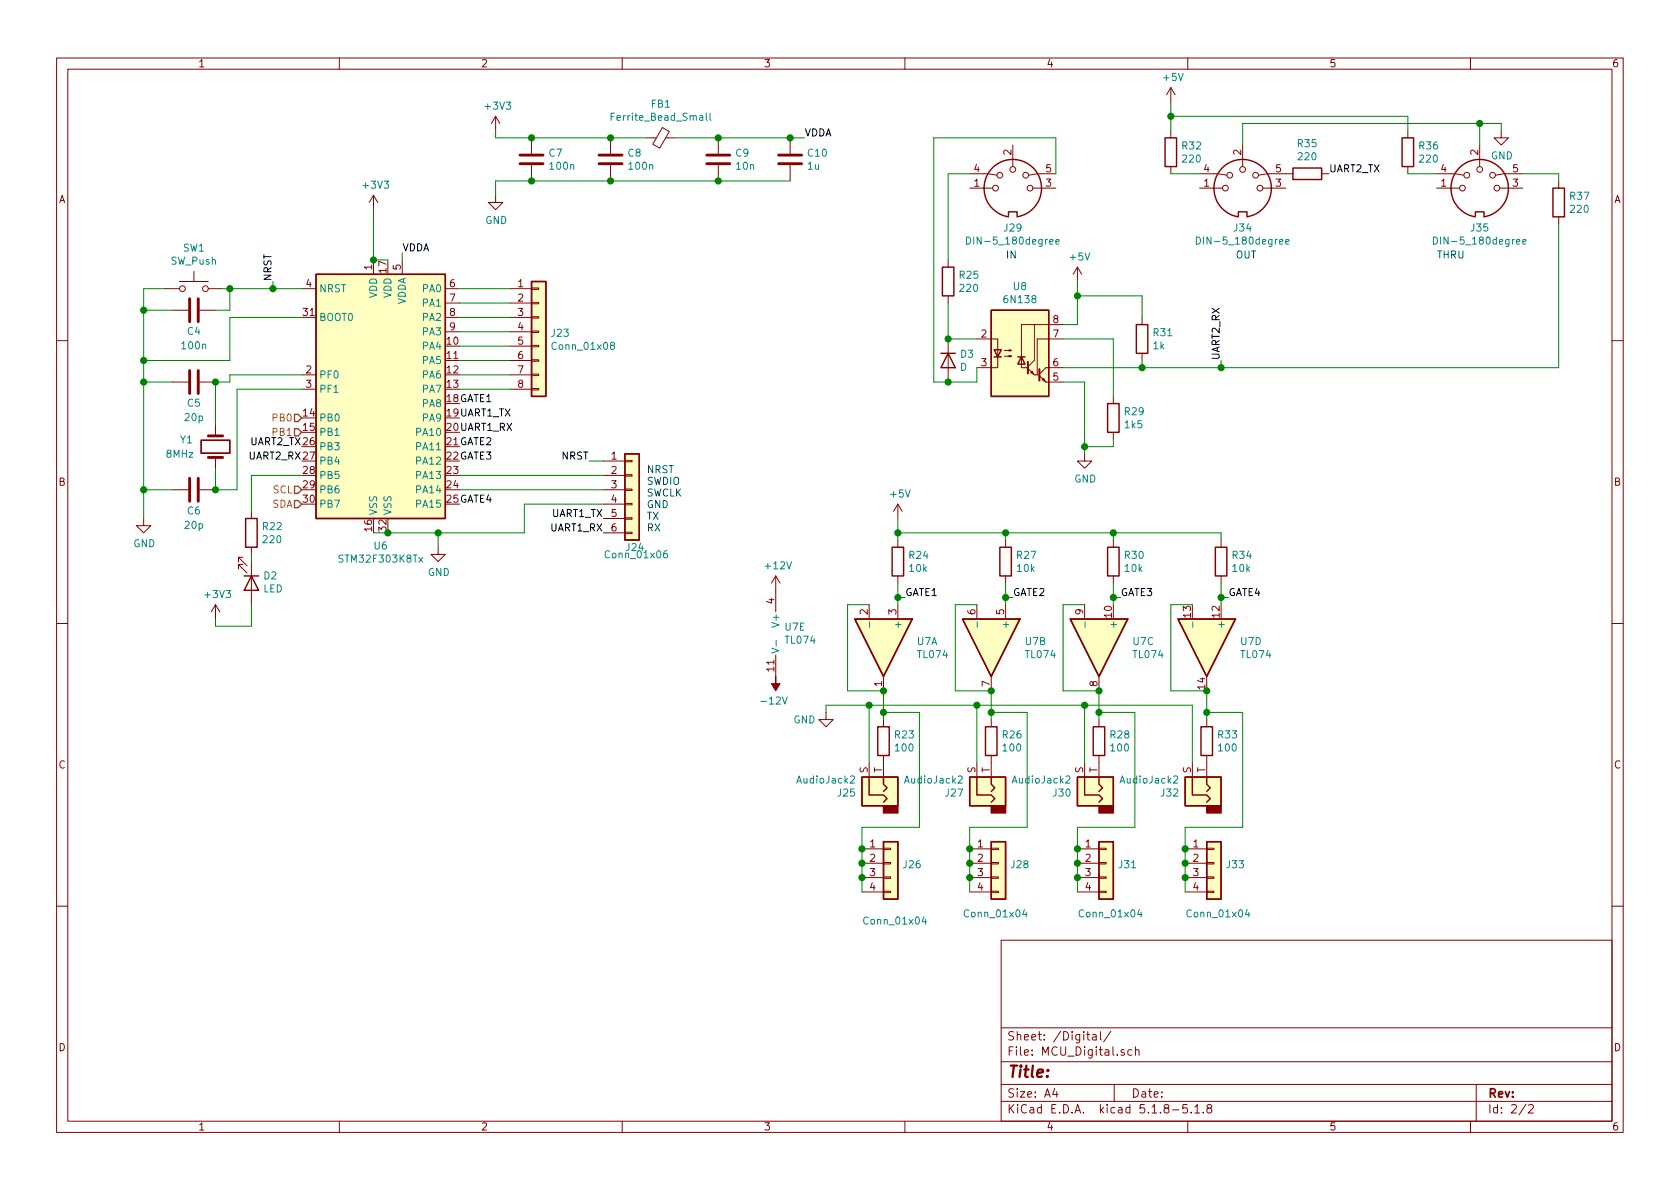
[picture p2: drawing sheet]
<svg xmlns="http://www.w3.org/2000/svg" width="297mm" height="210mm" viewBox="0 0 297 210" stroke-linecap="round" stroke-linejoin="round" font-family="sans-serif">
<g fill="none" stroke="#840000" stroke-width=".18">
<path d="M10 10.3h277v189.9h-277zM12 12.2h273v186.1h-273zM60 10.3v1.9M110 10.3v1.9M160 10.3v1.9M207 15.5v2.5M207 15.5l-.8 1.3M207 15.5l.8 1.3M210 10.3v1.9M260 10.3v1.9M66 34.5v2.6M66 34.5l-.7 1.3"/>
<path d="M66 34.5l.8 1.3M87.6 34.5v1.3h1.3l-1.3 1.3-1.2-1.3h1.2M87.6 20.6l-.7 1.2M87.6 20.6v2.5M87.6 20.6l.8 1.2M94 24.4v2.8M94 29.2v2.8M107.9 24.4v2.8M107.9 29.2v2.8M114.3 24.4h1.8M117.1 22.5l1.2 .8-1.7 2.9-1.2-.7zM117.7 24.4h1.7"/>
<path d="M127 24.4v2.8M127 29.2v2.8M139.7 24.4v2.8M139.7 29.2v2.8M171.4 30.7h3.4l1.5 .3M171.4 33.3h4.1M179.1 25.6v3.9M182.6 33.3h4.1M186.7 30.7h-3.3l-1.5 .3M207 23.1v1.3M207 29.5v1.2M212.1 30.7h3.3l1.5 .3"/>
<path d="M212.1 33.3h4.1M219.7 25.6v3.9M223.3 33.3h4M228.6 30.7h-4.6l-1.5 .3M233.7 30.7h1.2M248.9 23.1v1.3M248.9 29.5v1.2M254 30.7h3.3l1.5 .3M254 33.3h4.1M261.6 25.6v3.9M265.2 33.3h4M265.4 23.1v1.3h1.3l-1.3 1.2-1.2-1.2h1.2"/>
<path d="M269.2 30.7h-3.3l-1.5 .3M275.6 32v1.3M275.6 38.3v1.3M29.2 51h2.5M30.5 54.9h2.8M31.7 49.8h5.1M34.3 48v1.8M35.3 54.9h2.8M36.8 51h2.6M53.3 51h2.6M66 46v2.5M71.1 46v2.5"/>
<path d="M78.7 51h2.6M78.7 53.6h2.6M78.7 56.1h2.6M78.7 58.7h2.6M90.2 51h3.8M90.2 53.6h3.8M90.2 56.1h3.8M90.2 58.7h3.8M94 56h1.2v.3h-1.2zM94 53.5h1.2v.2h-1.2zM94 50.9h1.2v.3h-1.2zM94 58.5h1.2v.3h-1.2z"/>
<path d="M167.6 46v1.2M167.6 52.3v1.3M167.6 59.9v7.7M172.7 59.9h3.7v5.1h-3.7M182.9 57.4h-2.3v7.6h1M188 57.4h-5.1v6.3l-1.2 1.2M188 59.9h-4.6v6.4M190.5 47.2l-.8 1.3M190.5 47.2v2.6M190.5 47.2l.8 1.3M201.9 56.1v1.3M10 60.2h2"/>
<path d="M30.5 67.6h2.8M35.3 67.6h2.8M38.1 75.2v1.9M53.3 66.3h2.6M53.3 68.8h2.6M90.2 61.2h3.8M90.2 63.7h3.8M90.2 66.3h3.8M90.2 68.8h3.8M94 63.6h1.2v.3h-1.2zM94 66.2h1.2v.2h-1.2zM94 68.7h1.2v.3h-1.2z"/>
<path d="M94 61.1h1.2v.2h-1.2zM177.5 63h1.3l-.4 .1v-.2l.4 .1M177.5 62h1.3l-.4 .1v-.3l.4 .2M181.7 65.1l1.2 1.2h.6M182.2 65.9l.3-.2 .3 .5zM183.8 66.4l1.1 1.2h3.1M184.3 67.2l.2-.3 .3 .5zM188 65h-3.1l-1.1 1.2M196.8 70.1v1.3M196.8 76.4v1.3M201.9 62.5v1.2M285 60.2h2"/>
<path d="M25.4 91.7v1.3h1.3l-1.3 1.2-1.3-1.2h1.3M30.5 86.6h2.8M35.3 86.6h2.8M38.1 80.9v1.9M42.9 98.5h-.7v.8v-.8l1.5 1.6M42.9 99.8h-.7v.8v-.8l1.5 1.5M44.4 90.4v1.3M44.4 96.8v1.2M44.4 99.3v7.6M77.5 96.8v1.2h1.2l-1.2 1.3-1.3-1.3h1.3M106.7 86.6h3.8M106.7 81.5h3.8"/>
<path d="M106.7 84.1h3.8M106.7 89.1h3.8M106.7 91.7h3.8M106.7 94.2h3.8M110.5 91.6h1.3v.2h-1.3zM110.5 94.1h1.3v.3h-1.3zM110.5 89h1.3v.3h-1.3zM110.5 83.9h1.3v.3h-1.3zM110.5 81.4h1.3v.3h-1.3zM110.5 86.5h1.3v.2h-1.3zM158.7 89.1l-.7 1.3M158.7 89.1v2.6"/>
<path d="M158.7 95.5v1.3M158.7 89.1l.8 1.3M177.8 95.5v1.3M191.8 80.3v1.2h1.2l-1.2 1.3-1.3-1.3h1.3M196.8 95.5v1.3M215.9 95.5v1.3M10 110.3h2M38.1 106.9l-.8 1.3M38.1 106.9v2.6M38.1 106.9l.8 1.3M137.2 101.8v6.4M137.2 115.8v3.8"/>
<path d="M137.2 101.8l-.8 1.3M137.2 101.8l.7 1.3M153.7 106.9v2.6M156.2 119.6v2.6M158.7 101.8v1.3M158.7 106.9v2.6M172.7 106.9v2.6M175.3 119.6v2.6M177.8 101.8v1.3M177.8 106.9v2.6M191.8 106.9v2.6M194.3 119.6v2.6"/>
<path d="M196.8 101.8v1.3M215.9 101.8v1.3M285 110.3h2M146 126v1.2h1.3l-1.3 1.3-1.2-1.3h1.2M153.7 134.9v2.5M156.2 127.2v1.3M156.2 133.6v3.8M172.7 134.9v2.5M175.3 127.2v1.3M175.3 133.6v3.8M191.8 134.9v2.5M194.3 127.2v1.3"/>
<path d="M194.3 133.6v3.8M210.8 134.9v2.5M213.4 127.2v1.3M213.4 133.6v3.8M152.4 150.1h3.8M152.4 152.6h3.8M152.4 155.2h3.8M152.4 157.7h3.8M156.2 157.6h1.3v.3h-1.3zM156.2 155.1h1.3v.2h-1.3zM156.2 150h1.3v.2h-1.3zM156.2 152.5h1.3v.3h-1.3z"/>
<path d="M171.4 150.1h3.9M171.4 152.6h3.9M171.4 155.2h3.9M171.4 157.7h3.9M175.3 157.6h1.2v.3h-1.2zM175.3 155.1h1.2v.2h-1.2zM175.3 150h1.2v.2h-1.2zM175.3 152.5h1.2v.3h-1.2zM190.5 150.1h3.8M190.5 152.6h3.8M190.5 155.2h3.8M190.5 157.7h3.8"/>
<path d="M194.3 157.6h1.3v.3h-1.3zM194.3 155.1h1.3v.2h-1.3zM194.3 150h1.3v.2h-1.3zM194.3 152.5h1.3v.3h-1.3zM209.5 150.1h3.9M209.5 152.6h3.9M209.5 155.2h3.9M209.5 157.7h3.9M213.4 157.6h1.2v.3h-1.2zM213.4 155.1h1.2v.2h-1.2zM213.4 150h1.2v.2h-1.2zM213.4 152.5h1.2v.3h-1.2z"/>
<path d="M10 160.2h2M177 166.3h108v32h-108zM285 160.2h2M60 198.3v1.9M110 198.3v1.9M160 198.3v1.9M177 194.8h108M177 191.8h108M177 187.8h108M177 181.8h108M186.5 192.5l-.4 1h1M186.8 193v1"/>
<path d="M192.1 182.9h.6M192.3 182.4v1.3l.4 .2M193.2 183h.6v.9M193.8 183.3l-.5 .1-.2 .2 .2 .3 .5-.1M194.6 182.4v1.3l.2 .2M196.4 182.3l-1.3 2M197 191.8v3M198.8 185.7l-.4-.1-.2 .2 .1 .2 .5 .2v.3h-.6M200.1 185.7l-.4-.1-.3 .3 .1 .6 .2 .1 .4-.1M200.8 185.7l.2-.1 .3 .1 .1 .9M200.8 185.1v1.5M207.3 196.3h1.2"/>
<path d="M209.9 195.3h-.7l-.1 .7 .2-.1 .5 .1 .2 .2-.1 .5-.2 .1-.6-.1M210 198.3v1.9M210.6 196.7v.1M211.3 195.8l.4-.5v1.5M211.3 196.8h.8M212.8 196.7v.1M213.7 196l-.3-.3 .1-.2 .2-.2 .4 .1 .1 .2v.2l-.7 .2a.48 .48 0 0 0 0 .7l.2 .1 .5-.1a.48 .48 0 0 0-.2-.7M260 198.3v1.9M261 191.8v6.5M269.8 195.2l-1.2 2M270.3 195.5l.2-.2h.3l.3 .5-.9 1h.9"/>
<circle cx="176" cy="33.3" r=".51"/>
<circle cx="176.8" cy="31" r=".51"/>
<circle cx="179.1" cy="30" r=".51"/>
<circle cx="181.4" cy="31" r=".51"/>
<circle cx="182.1" cy="33.3" r=".51"/>
<circle cx="216.7" cy="33.3" r=".51"/>
<circle cx="217.4" cy="31" r=".51"/>
<circle cx="219.7" cy="30" r=".51"/>
<circle cx="222" cy="31" r=".51"/>
<circle cx="222.8" cy="33.3" r=".51"/>
<circle cx="258.6" cy="33.3" r=".51"/>
<circle cx="259.3" cy="31" r=".51"/>
<circle cx="261.6" cy="30" r=".51"/>
<circle cx="263.9" cy="31" r=".51"/>
<circle cx="264.7" cy="33.3" r=".51"/>
<circle cx="32.3" cy="51" r=".51"/>
<circle cx="36.3" cy="51" r=".51"/>
</g>
<g fill="none" stroke="#840000" stroke-width=".51">
<path d="M91.9 29h4.1M91.9 27.4h4.1M105.9 29h4.1M105.9 27.4h4.1M125 29h4M125 27.4h4M137.7 29h4M137.7 27.4h4M33.5 52.8v4.1M35.1 52.8v4.1M33.5 65.5v4.1M35.1 65.5v4.1"/>
<path d="M36.8 77.1h2.6M33.5 84.6v4M35.1 84.6v4M36.8 80.9h2.6"/>
</g>
<g fill="#ffffc2" stroke="#ffffc2" stroke-width=".18">
<path d="M110.5 80.3h2.5v15.2h-2.5z"/>
<path d="M94 49.8h2.5v20.3h-2.5z"/>
<path d="M213.4 148.8h2.5v10.2h-2.5z"/>
<path d="M194.3 148.8h2.5v10.2h-2.5z"/>
<path d="M175.3 148.8h2.5v10.2h-2.5z"/>
<path d="M156.2 148.8h2.5v10.2h-2.5z"/>
<path d="M190.5 137.4h6.3v5.1h-6.3z"/>
<path d="M175.3 54.9h10.1v15.2h-10.1z"/>
<path d="M55.9 48.5h22.8v43.2h-22.8z"/>
<path d="M171.4 137.4h6.4v5.1h-6.4z"/>
<path d="M151.1 109.5h10.2l-5.1 10.1z"/>
<path d="M170.2 109.5h10.1l-5 10.1z"/>
<path d="M189.2 109.5h10.2l-5.1 10.1z"/>
<path d="M208.3 109.5h10.1l-5 10.1z"/>
<path d="M209.5 137.4h6.4v5.1h-6.4z"/>
<path d="M152.4 137.4h6.3v5.1h-6.3z"/>
</g>
<g fill="none" stroke="#840000" stroke-width=".25">
<path d="M178.3 38.3a5.1 5.1 0 0 1-3.5-7.8 5.1 5.1 0 0 1 8.6 0 5.1 5.1 0 0 1-3.6 7.8M178.3 38.2v-.7h1.5v.7M206 24.4h2v5.1h-2zM218.9 38.3a5.1 5.1 0 0 1-3.5-7.8 5.1 5.1 0 0 1 8.6 0 5.1 5.1 0 0 1-3.5 7.8M218.9 38.2v-.7h1.6v.7M228.6 29.7h5.1v2h-5.1zM247.9 24.4h2v5.1h-2zM260.9 38.3a5.1 5.1 0 0 1-3.6-7.8 5.1 5.1 0 0 1 8.6 0 5.1 5.1 0 0 1-3.5 7.8M260.9 38.2v-.7h1.5v.7M274.6 33.3h2v5h-2zM55.9 48.5h22.8v43.2h-22.8zM94 49.8h2.5v20.3h-2.5z"/>
<path d="M166.6 47.2h2.1v5.1h-2.1zM175.3 54.9h10.1v15.2h-10.1zM200.9 57.4h2v5.1h-2zM166.4 62.5h2.5M167.6 62.5l1.3 2.5h-2.5zM175.8 61.8h1.2l-.6 1.3zM175.8 63.1h1.2M180 63.1h1.2M180.6 63.1l.6 1.3h-1.2zM195.8 71.4h2.1v5h-2.1zM43.4 91.7h2.1v5.1h-2.1zM110.5 80.3h2.5v15.2h-2.5z"/>
<path d="M157.7 96.8h2.1v5h-2.1zM176.8 96.8h2v5h-2zM195.8 96.8h2.1v5h-2.1zM214.9 96.8h2v5h-2zM43.2 101.8h2.5M44.4 101.8l1.3 2.6h-2.5zM151.1 109.5h10.2l-5.1 10.1zM170.2 109.5h10.1l-5 10.1zM189.2 109.5h10.2l-5.1 10.1zM208.3 109.5h10.1l-5 10.1zM152.4 137.4h6.3v5.1h-6.3zM153.7 137.4v3.2h2.5l.6 .6-.6 .7"/>
<path d="M155.2 128.5h2v5.1h-2zM156.2 137.4v1.3l.6 .6-.6 .6M171.4 137.4h6.4v5.1h-6.4zM172.7 137.4v3.2h2.6l.6 .6-.6 .7M174.2 128.5h2.1v5.1h-2.1zM175.3 137.4v1.3l.6 .6-.6 .6M190.5 137.4h6.3v5.1h-6.3zM191.8 137.4v3.2h2.5l.6 .6-.6 .7M193.3 128.5h2v5.1h-2zM194.3 137.4v1.3l.6 .6-.6 .6M209.5 137.4h6.4v5.1h-6.4zM210.8 137.4v3.2h2.6l.6 .6-.6 .7"/>
<path d="M212.3 128.5h2.1v5.1h-2.1zM213.4 137.4v1.3l.6 .6-.6 .6M156.2 148.8h2.5v10.2h-2.5zM175.3 148.8h2.5v10.2h-2.5zM194.3 148.8h2.5v10.2h-2.5zM213.4 148.8h2.5v10.2h-2.5z"/>
</g>
<g fill="none" stroke="#008484" stroke-width=".18">
<path d="M108.1 20.6h.4M108.7 20h-.6v1.3M124.9 20v1.1l.1 .2M125.5 20v1.1l.2 .2M170.9 41.9a.64 .64 0 0 1 .7 .6 .64 .64 0 0 1-.7 .7zM186.7 42.7l.6-.1-.1-.2-.3-.1-.2 .2v.6h.5M211.5 41.9a.64 .64 0 0 1 .8 .6 .64 .64 0 0 1-.8 .7zM227.3 42.7l.6-.1v-.2l-.4-.1-.2 .2 .1 .6h.5M253.4 41.9a.64 .64 0 0 1 .8 .6 .64 .64 0 0 1-.8 .7zM269.2 42.7l.6-.1v-.2l-.4-.1-.2 .2 .1 .6h.5M108.2 61.1l-.2-.1v-.4l.2-.1 .3 .1 .1 .4-.5 .1-.2 .2v.3l.3 .2 .3-.1 .1-.1v-.4l-.2-.1M117.9 97.4l-.3 .1a.87 .87 0 0 0 0 1.1l.4-.1v-.5l-.4-.1-.3 .2"/>
<path d="M136.4 114.6l1.3 .5-1.3 .4M137.2 113.3v.9M153.7 110v.9M172.8 110v.9M191.8 110v.9M210.9 110v.9M150.4 137.3l.5-.1 .2 .4-.1 .2-.7 .7h.8M169.4 137.3l.5-.1 .2 .4v.2l-.8 .7h.8M188.5 137.3l.5-.1 .2 .4-.1 .2-.7 .7h.8M207.5 137.3l.5-.1 .2 .4v.2l-.8 .7h.8M163.3 162.1l-.3 .9h.8M163.7 162.6v.8"/>
<path d="M181.1 160.8l-.3 .9h.8M181.4 161.3v.8M201.4 160.8l-.3 .9h.8M201.8 161.3v.8M220.5 160.8l-.3 .9h.8M220.8 161.3v.8"/>
</g>
<path d="M137.2 119.6v1.3h.7l-.7 1.3-.8-1.3h.8z" fill="#840000" stroke="#840000" stroke-width=".18"/>
<g fill="#840000" stroke="#840000" stroke-width=".25">
<path d="M194.3 142.5h2.5v1.3h-2.5z"/>
<path d="M175.3 142.5h2.5v1.3h-2.5z"/>
<path d="M213.4 142.5h2.5v1.3h-2.5z"/>
<path d="M156.2 142.5h2.5v1.3h-2.5z"/>
</g>
<path d="M181.7 64v2M183.8 65.3v2" fill="none" stroke="#840000" stroke-width=".36"/>
<path d="M35.6 77.8h5v2.3h-5z" fill="none" stroke="#840000" stroke-width=".3"/>
<g fill="none" stroke="#008400" stroke-width=".18">
<path d="M207 18v5.1M66 37.1v8.9h2.6M87.6 23.1v1.3h26.7M119.4 24.4h22.8M139.7 32h-52.1v2.5M171.4 30.7h-3.8v15.3M186.7 30.7v-6.3h-21.6v43.2h7.6v-2.6M207 30.7h5.1M207 20.6h41.9v2.5M248.9 30.7h5.1M261.6 21.8v3.8M265.4 23.1v-1.3h-45.7v3.8"/>
<path d="M269.2 30.7h6.4v1.3M275.6 39.6v25.4h-87.6M25.4 54.9h5.1M29.2 51h-3.8v40.7M39.4 51h13.9M40.6 51v3.9h-2.5M48.3 49.8v1.2M53.3 56.1h-12.7v7.6h-15.2M71.1 44.7v1.3M81.3 56.1h8.9M81.3 51h8.9M81.3 53.6h8.9"/>
<path d="M81.3 58.7h8.9M167.6 53.6v6.3h5.1M188 59.9h8.8v10.2M190.5 49.8v7.6h-2.5M190.5 52.3h11.4v3.8M25.4 67.6h5.1M53.3 66.3h-12.7v1.3h-2.5v7.6M53.3 68.8h-11.4v17.8h-3.8v-3.8M81.3 66.3h8.9M81.3 63.7h8.9M81.3 68.8h8.9M81.3 61.2h8.9"/>
<path d="M188 67.6h3.8v12.7M196.8 77.7v1.3h-5M201.9 63.7v1.3M215.9 63.7v1.3M25.4 86.6h5.1M44.4 98v1.3M53.3 84.1h-8.9v6.3M77.5 94.2v2.6M81.3 86.6h25.4M81.3 84.1h25.4M104.1 81.5h2.6M106.7 89.1h-14v5.1h-26.7"/>
<path d="M158.7 94.2h57.2v1.3M158.7 91.7v3.8M177.8 94.2v1.3M196.8 94.2v1.3M44.4 106.9v3.8h-6.3v-1.2M153.7 106.9h-3.8v15.3h6.3v5M158.7 103.1v3.8M158.7 105.7h1.3M172.7 106.9h-3.8v15.3h6.4v5M177.8 103.1v3.8M177.8 105.7h1.3M191.8 106.9h-3.8v15.3h6.3v5"/>
<path d="M196.8 103.1v3.8M196.8 105.7h1.3M210.8 106.9h-3.8v15.3h6.4v5M215.9 103.1v3.8M215.9 105.7h1.3M146 126v-1.3h64.8v10.2M153.7 124.7v10.2M156.2 126h6.4v20.3h-10.2v11.4M172.7 124.7v10.2M175.3 126h6.3v20.3h-10.2v11.4M191.8 124.7v10.2M194.3 126h6.4v20.3h-10.2v11.4"/>
<path d="M213.4 126h6.3v20.3h-10.2v11.4"/>
</g>
<path d="M52.1 75.8h.6l.6 .6-.6 .7h-.6zM52.1 73.3h.6l.6 .6-.6 .6h-.6zM52.1 86h.6l.6 .6-.6 .6h-.6zM52.1 88.5h.6l.6 .6-.6 .7h-.6z" fill="none" stroke="#848400" stroke-width=".25"/>
<g fill="#008400" stroke="#008400" stroke-width=".25">
<circle cx="191.8" cy="79" r=".51"/>
<circle cx="172.7" cy="124.7" r=".51"/>
<circle cx="261.6" cy="21.8" r=".51"/>
<circle cx="167.6" cy="67.6" r=".51"/>
<circle cx="152.4" cy="150.1" r=".51"/>
<circle cx="153.7" cy="124.7" r=".51"/>
<circle cx="171.5" cy="150.1" r=".51"/>
<circle cx="77.5" cy="94.2" r=".51"/>
<circle cx="190.5" cy="52.3" r=".51"/>
<circle cx="209.6" cy="155.2" r=".51"/>
<circle cx="209.6" cy="152.6" r=".51"/>
<circle cx="167.6" cy="59.9" r=".51"/>
<circle cx="209.6" cy="150.1" r=".51"/>
<circle cx="171.5" cy="152.6" r=".51"/>
<circle cx="152.4" cy="152.6" r=".51"/>
<circle cx="190.5" cy="155.2" r=".51"/>
<circle cx="171.5" cy="155.2" r=".51"/>
<circle cx="190.5" cy="152.6" r=".51"/>
<circle cx="190.5" cy="150.1" r=".51"/>
<circle cx="38.1" cy="67.6" r=".51"/>
<circle cx="194.3" cy="126" r=".51"/>
<circle cx="213.4" cy="126" r=".51"/>
<circle cx="127" cy="24.4" r=".51"/>
<circle cx="196.9" cy="94.2" r=".51"/>
<circle cx="156.2" cy="122.2" r=".51"/>
<circle cx="175.3" cy="122.2" r=".51"/>
<circle cx="194.3" cy="122.2" r=".51"/>
<circle cx="25.4" cy="54.9" r=".51"/>
<circle cx="213.4" cy="122.2" r=".51"/>
<circle cx="68.6" cy="94.2" r=".51"/>
<circle cx="40.6" cy="51" r=".51"/>
<circle cx="177.8" cy="94.2" r=".51"/>
<circle cx="25.4" cy="67.6" r=".51"/>
<circle cx="152.4" cy="155.2" r=".51"/>
<circle cx="108" cy="24.4" r=".51"/>
<circle cx="158.8" cy="94.2" r=".51"/>
<circle cx="25.4" cy="86.6" r=".51"/>
<circle cx="25.4" cy="63.7" r=".51"/>
<circle cx="156.2" cy="126" r=".51"/>
<circle cx="94" cy="24.4" r=".51"/>
<circle cx="215.9" cy="105.7" r=".51"/>
<circle cx="196.9" cy="105.7" r=".51"/>
<circle cx="94" cy="32" r=".51"/>
<circle cx="207" cy="20.6" r=".51"/>
<circle cx="108" cy="32" r=".51"/>
<circle cx="177.8" cy="105.7" r=".51"/>
<circle cx="201.9" cy="65" r=".51"/>
<circle cx="191.8" cy="124.7" r=".51"/>
<circle cx="215.9" cy="65" r=".51"/>
<circle cx="48.3" cy="51" r=".51"/>
<circle cx="127" cy="32" r=".51"/>
<circle cx="158.8" cy="105.7" r=".51"/>
<circle cx="139.7" cy="24.4" r=".51"/>
<circle cx="66" cy="46" r=".51"/>
<circle cx="38.1" cy="86.6" r=".51"/>
<circle cx="175.3" cy="126" r=".51"/>
</g>
<text font-size="2.8" fill="#840000" x="178" y="190.5">Title:</text>
<g font-size="2.1" fill="#840000">
<text x="178" y="184">Sheet: /Digital/</text>
<text x="178" y="186.7">File: MCU_Digital.sch</text>
<text x="178" y="196.9">KiCad E.D.A. kicad 5.1.8-5.1.8</text>
<text x="178" y="194.1">Size: A4</text>
<text x="200" y="194.1">Date:</text>
<text x="263" y="194.1">Rev:</text>
<text x="263" y="196.9">Id: 2/2</text>
</g>
<g font-size="1.8" fill="#840000">
<text x="35" y="11.9">1</text>
<text x="85" y="11.9">2</text>
<text x="135" y="11.9">3</text>
<text x="185" y="11.9">4</text>
<text x="235" y="11.9">5</text>
<text x="285" y="11.9">6</text>
<text x="178.8" y="27.4" transform="rotate(-90 178.8 27.4)">2</text>
<text x="219.5" y="27.4" transform="rotate(-90 219.5 27.4)">2</text>
<text x="261.4" y="27.4" transform="rotate(-90 261.4 27.4)">2</text>
<text x="10.4" y="35.9">A</text>
<text x="172.2" y="33">1</text>
<text x="172.2" y="30.5">4</text>
<text x="184.9" y="33">3</text>
<text x="184.9" y="30.5">5</text>
<text x="212.9" y="33">1</text>
<text x="212.9" y="30.5">4</text>
<text x="225.6" y="33">3</text>
<text x="225.6" y="30.5">5</text>
<text x="254.8" y="33">1</text>
<text x="254.8" y="30.5">4</text>
<text x="267.5" y="33">3</text>
<text x="267.5" y="30.5">5</text>
<text x="285.4" y="35.9">A</text>
<text x="65.8" y="47.7" transform="rotate(-90 65.8 47.7)">1</text>
<text x="70.9" y="47.7" transform="rotate(-90 70.9 47.7)">5</text>
<text x="54.1" y="50.8">4</text>
<text x="68.3" y="48.2" transform="rotate(-90 68.3 48.2)">17</text>
<text x="79.5" y="50.8">6</text>
<text x="79.5" y="53.3">7</text>
<text x="91.6" y="50.8">1</text>
<text x="91.6" y="53.3">2</text>
<text x="53.6" y="55.9">31</text>
<text x="79.5" y="55.9">8</text>
<text x="79.5" y="58.4">9</text>
<text x="91.6" y="55.9">3</text>
<text x="91.6" y="58.4">4</text>
<text x="173.5" y="59.7">2</text>
<text x="186.2" y="59.7">7</text>
<text x="186.2" y="57.1">8</text>
<text x="79" y="61">10</text>
<text x="79" y="63.5">11</text>
<text x="91.6" y="61">5</text>
<text x="91.6" y="63.5">6</text>
<text x="173.5" y="64.8">3</text>
<text x="186.2" y="64.8">6</text>
<text x="54.1" y="66">2</text>
<text x="54.1" y="68.6">3</text>
<text x="79" y="66">12</text>
<text x="79" y="68.6">13</text>
<text x="91.6" y="66">7</text>
<text x="91.6" y="68.6">8</text>
<text x="186.2" y="67.3">5</text>
<text x="53.6" y="73.7">14</text>
<text x="53.6" y="76.2">15</text>
<text x="53.6" y="83.8">28</text>
<text x="79" y="83.8">23</text>
<text x="108.1" y="81.3">1</text>
<text x="108.1" y="83.8">2</text>
<text x="10.4" y="85.9">B</text>
<text x="53.6" y="86.4">29</text>
<text x="53.6" y="88.9">30</text>
<text x="79" y="86.4">24</text>
<text x="108.1" y="86.4">3</text>
<text x="108.1" y="88.9">4</text>
<text x="285.4" y="85.9">B</text>
<text x="65.8" y="93.9" transform="rotate(-90 65.8 93.9)">16</text>
<text x="68.3" y="93.9" transform="rotate(-90 68.3 93.9)">32</text>
<text x="108.1" y="91.4">5</text>
<text x="108.1" y="94">6</text>
<text x="136.9" y="106.8" transform="rotate(-90 136.9 106.8)">4</text>
<text x="153.4" y="108.7" transform="rotate(-90 153.4 108.7)">2</text>
<text x="158.5" y="108.7" transform="rotate(-90 158.5 108.7)">3</text>
<text x="172.5" y="108.7" transform="rotate(-90 172.5 108.7)">6</text>
<text x="177.5" y="108.7" transform="rotate(-90 177.5 108.7)">5</text>
<text x="191.5" y="108.7" transform="rotate(-90 191.5 108.7)">9</text>
<text x="196.6" y="109.2" transform="rotate(-90 196.6 109.2)">10</text>
<text x="210.6" y="109.2" transform="rotate(-90 210.6 109.2)">13</text>
<text x="215.6" y="109.2" transform="rotate(-90 215.6 109.2)">12</text>
<text x="136.9" y="118.7" transform="rotate(-90 136.9 118.7)">11</text>
<text x="156" y="121.4" transform="rotate(-90 156 121.4)">1</text>
<text x="175" y="121.4" transform="rotate(-90 175 121.4)">7</text>
<text x="194.1" y="121.4" transform="rotate(-90 194.1 121.4)">8</text>
<text x="213.1" y="121.9" transform="rotate(-90 213.1 121.9)">14</text>
<text x="10.4" y="135.9">C</text>
<text x="153.4" y="136.7" transform="rotate(-90 153.4 136.7)">S</text>
<text x="156" y="136.7" transform="rotate(-90 156 136.7)">T</text>
<text x="172.5" y="136.7" transform="rotate(-90 172.5 136.7)">S</text>
<text x="175" y="136.7" transform="rotate(-90 175 136.7)">T</text>
<text x="191.5" y="136.7" transform="rotate(-90 191.5 136.7)">S</text>
<text x="194.1" y="136.7" transform="rotate(-90 194.1 136.7)">T</text>
<text x="210.6" y="136.7" transform="rotate(-90 210.6 136.7)">S</text>
<text x="213.1" y="136.7" transform="rotate(-90 213.1 136.7)">T</text>
<text x="285.4" y="135.9">C</text>
<text x="153.8" y="149.9">1</text>
<text x="172.9" y="149.9">1</text>
<text x="191.9" y="149.9">1</text>
<text x="211" y="149.9">1</text>
<text x="153.8" y="152.4">2</text>
<text x="153.8" y="154.9">3</text>
<text x="172.9" y="152.4">2</text>
<text x="172.9" y="154.9">3</text>
<text x="191.9" y="152.4">2</text>
<text x="191.9" y="154.9">3</text>
<text x="211" y="152.4">2</text>
<text x="211" y="154.9">3</text>
<text x="153.8" y="157.5">4</text>
<text x="172.9" y="157.5">4</text>
<text x="191.9" y="157.5">4</text>
<text x="211" y="157.5">4</text>
<text x="10.4" y="185.9">D</text>
<text x="285.4" y="185.9">D</text>
<text x="35" y="199.9">1</text>
<text x="85" y="199.9">2</text>
<text x="135" y="199.9">3</text>
<text x="185" y="199.9">4</text>
<text x="235" y="199.9">5</text>
<text x="285" y="199.9">6</text>
</g>
<g font-size="1.8" fill="#008484">
<text x="205.8" y="14.3">+5V</text>
<text x="85.9" y="19.4">+3V3</text>
<text x="108.6" y="21.4">Ferrite_Bead_Small</text>
<text x="115.2" y="19">FB1</text>
<text x="97.1" y="27.7">C7</text>
<text x="111.1" y="27.7">C8</text>
<text x="130.1" y="27.7">C9</text>
<text x="142.9" y="27.7">C10</text>
<text x="209.1" y="26.4">R32</text>
<text x="209.2" y="28.7">220</text>
<text x="229.5" y="26">R35</text>
<text x="229.6" y="28.3">220</text>
<text x="251" y="26.4">R36</text>
<text x="251.1" y="28.7">220</text>
<text x="263.6" y="28.2">GND</text>
<text x="64.3" y="33.4">+3V3</text>
<text x="97.4" y="30">100n</text>
<text x="111.3" y="30">100n</text>
<text x="130.3" y="30">10n</text>
<text x="142.8" y="30">1u</text>
<text x="277.6" y="35.3">R37</text>
<text x="85.8" y="39.6">GND</text>
<text x="177.6" y="40.9">J29</text>
<text x="218.2" y="40.9">J34</text>
<text x="260.1" y="40.9">J35</text>
<text x="277.8" y="37.6">220</text>
<text x="30.2" y="46.8">SW_Push</text>
<text x="32.4" y="44.5">SW1</text>
<text x="171.9" y="43.3">DIN-5_180degree</text>
<text x="189.3" y="46.1">+5V</text>
<text x="212.5" y="43.3">DIN-5_180degree</text>
<text x="254.5" y="43.3">DIN-5_180degree</text>
<text x="56.4" y="51.7">NRST</text>
<text x="66.7" y="52.8" transform="rotate(-90 66.7 52.8)">VDD</text>
<text x="69.2" y="52.8" transform="rotate(-90 69.2 52.8)">VDD</text>
<text x="74.8" y="51.7">PA0</text>
<text x="169.7" y="49.3">R25</text>
<text x="169.8" y="51.6">220</text>
<text x="177.7" y="53.6">6N138</text>
<text x="179.2" y="51.3">U8</text>
<text x="33.2" y="59.2">C4</text>
<text x="56.4" y="56.8">BOOT0</text>
<text x="71.8" y="54" transform="rotate(-90 71.8 54)">VDDA</text>
<text x="74.8" y="54.2">PA1</text>
<text x="74.8" y="56.8">PA2</text>
<text x="74.8" y="59.3">PA3</text>
<text x="97.6" y="59.6">J23</text>
<text x="204" y="59.5">R31</text>
<text x="32.3" y="61.8">100n</text>
<text x="74.8" y="61.8">PA4</text>
<text x="74.8" y="64.4">PA5</text>
<text x="97.9" y="61.9">Conn_01x08</text>
<text x="169.7" y="65.6">D</text>
<text x="169.9" y="63.3">D3</text>
<text x="203.9" y="61.8">1k</text>
<text x="33.2" y="71.9">C5</text>
<text x="56.4" y="66.9">PF0</text>
<text x="56.4" y="69.5">PF1</text>
<text x="74.8" y="66.9">PA6</text>
<text x="74.8" y="69.5">PA7</text>
<text x="32.8" y="74.5">20p</text>
<text x="56.4" y="74.5">PB0</text>
<text x="56.4" y="77.1">PB1</text>
<text x="73.8" y="77.1">PA10</text>
<text x="74.8" y="72">PA8</text>
<text x="74.8" y="74.5">PA9</text>
<text x="198.9" y="73.4">R29</text>
<text x="199" y="75.7">1k5</text>
<text x="29.5" y="80.9">8MHz</text>
<text x="31.9" y="78.4">Y1</text>
<text x="56.4" y="79.6">PB3</text>
<text x="56.4" y="82.2">PB4</text>
<text x="73.8" y="79.6">PA11</text>
<text x="73.8" y="82.2">PA12</text>
<text x="56.4" y="84.7">PB5</text>
<text x="56.4" y="87.2">PB6</text>
<text x="56.4" y="89.8">PB7</text>
<text x="73.8" y="84.7">PA13</text>
<text x="73.8" y="87.2">PA14</text>
<text x="73.8" y="89.8">PA15</text>
<text x="157.5" y="88">+5V</text>
<text x="189.9" y="85.3">GND</text>
<text x="32.8" y="93.5">20p</text>
<text x="33.2" y="91">C6</text>
<text x="46.5" y="93.7">R22</text>
<text x="66.7" y="91.2" transform="rotate(-90 66.7 91.2)">VSS</text>
<text x="69.2" y="91.2" transform="rotate(-90 69.2 91.2)">VSS</text>
<text x="23.6" y="96.8">GND</text>
<text x="46.6" y="96.1">220</text>
<text x="60.3" y="99.5">STM32F303K8Tx</text>
<text x="66.2" y="97.2">U6</text>
<text x="75.6" y="101.8">GND</text>
<text x="107.3" y="98.7">Conn_01x06</text>
<text x="110.8" y="97.5">J24</text>
<text x="135.5" y="100.7">+12V</text>
<text x="160.8" y="98.8">R24</text>
<text x="160.9" y="101.1">10k</text>
<text x="179.9" y="98.8">R27</text>
<text x="179.9" y="101.1">10k</text>
<text x="198.9" y="98.8">R30</text>
<text x="199" y="101.1">10k</text>
<text x="218" y="98.8">R34</text>
<text x="218" y="101.1">10k</text>
<text x="36.4" y="105.8">+3V3</text>
<text x="46.5" y="104.8">LED</text>
<text x="46.7" y="102.5">D2</text>
<text x="137.8" y="110.5" transform="rotate(-90 137.8 110.5)">V+</text>
<text x="138.8" y="111.5">U7E</text>
<text x="139" y="113.8">TL074</text>
<text x="159.4" y="110.6" transform="rotate(-90 159.4 110.6)">+</text>
<text x="178.4" y="110.6" transform="rotate(-90 178.4 110.6)">+</text>
<text x="197.5" y="110.6" transform="rotate(-90 197.5 110.6)">+</text>
<text x="216.5" y="110.6" transform="rotate(-90 216.5 110.6)">+</text>
<text x="162.2" y="114.1">U7A</text>
<text x="162.4" y="116.4">TL074</text>
<text x="181.3" y="114.1">U7B</text>
<text x="181.4" y="116.4">TL074</text>
<text x="200.4" y="114.1">U7C</text>
<text x="200.5" y="116.4">TL074</text>
<text x="219.4" y="114.1">U7D</text>
<text x="219.5" y="116.4">TL074</text>
<text x="134.9" y="124.6">-12V</text>
<text x="140.3" y="127.9">GND</text>
<text x="158.3" y="130.6">R23</text>
<text x="177.3" y="130.6">R26</text>
<text x="196.4" y="130.6">R28</text>
<text x="215.4" y="130.6">R33</text>
<text x="158.4" y="132.9">100</text>
<text x="177.4" y="132.9">100</text>
<text x="196.5" y="132.9">100</text>
<text x="215.5" y="132.9">100</text>
<text x="141.1" y="138.6">AudioJack2</text>
<text x="148.2" y="140.9">J25</text>
<text x="160.1" y="138.6">AudioJack2</text>
<text x="167.2" y="140.9">J27</text>
<text x="179.2" y="138.6">AudioJack2</text>
<text x="186.3" y="140.9">J30</text>
<text x="198.2" y="138.6">AudioJack2</text>
<text x="205.3" y="140.9">J32</text>
<text x="159.8" y="153.5">J26</text>
<text x="178.8" y="153.5">J28</text>
<text x="197.9" y="153.5">J31</text>
<text x="216.9" y="153.5">J33</text>
<text x="153" y="163.5">Conn_01x04</text>
<text x="170.8" y="162.2">Conn_01x04</text>
<text x="191.1" y="162.2">Conn_01x04</text>
<text x="210.2" y="162.2">Conn_01x04</text>
</g>
<g font-size="1.8">
<text x="142.2" y="24.1">VDDA</text>
<text x="234.9" y="30.5">UART2_TX</text>
<text x="71.1" y="44.4">VDDA</text>
<text x="48" y="49.8" transform="rotate(-90 48 49.8)">NRST</text>
<text x="215.6" y="63.7" transform="rotate(-90 215.6 63.7)">UART2_RX</text>
<text x="79" y="71.1">18GATE1</text>
<text x="48.4" y="77.1">PB1</text>
<text x="79" y="76.2">20UART1_RX</text>
<text x="79" y="73.7">19UART1_TX</text>
<text x="44" y="81.3">UART2_RX 27</text>
<text x="44.2" y="78.7">UART2_TX 26</text>
<text x="79" y="78.7">21GATE2</text>
<text x="79" y="81.3">22GATE3</text>
<text x="99.3" y="81.3">NRST</text>
<text x="79" y="88.9">25GATE4</text>
<text x="97.3" y="94">UART1_RX</text>
<text x="97.5" y="91.4">UART1_TX</text>
<text x="160" y="105.4">GATE1</text>
<text x="179.1" y="105.4">GATE2</text>
<text x="198.1" y="105.4">GATE3</text>
<text x="217.2" y="105.4">GATE4</text>
</g>
<g font-size="1.8" fill="#0000c2">
<text x="177.8" y="45.7">IN</text>
<text x="218.4" y="45.7">OUT</text>
<text x="254" y="45.7">THRU</text>
<text x="114.3" y="83.7">NRST</text>
<text x="114.3" y="85.7">SWDIO</text>
<text x="114.3" y="87.8">SWCLK</text>
<text x="114.3" y="89.9">GND</text>
<text x="114.3" y="91.9">TX</text>
<text x="114.3" y="94">RX</text>
</g>
<g font-size="1.8" fill="#848400">
<text x="48.4" y="74.5">PB0</text>
<text x="48.1" y="89.8">SDA</text>
<text x="48.3" y="87.2">SCL</text>
</g>
</svg>
